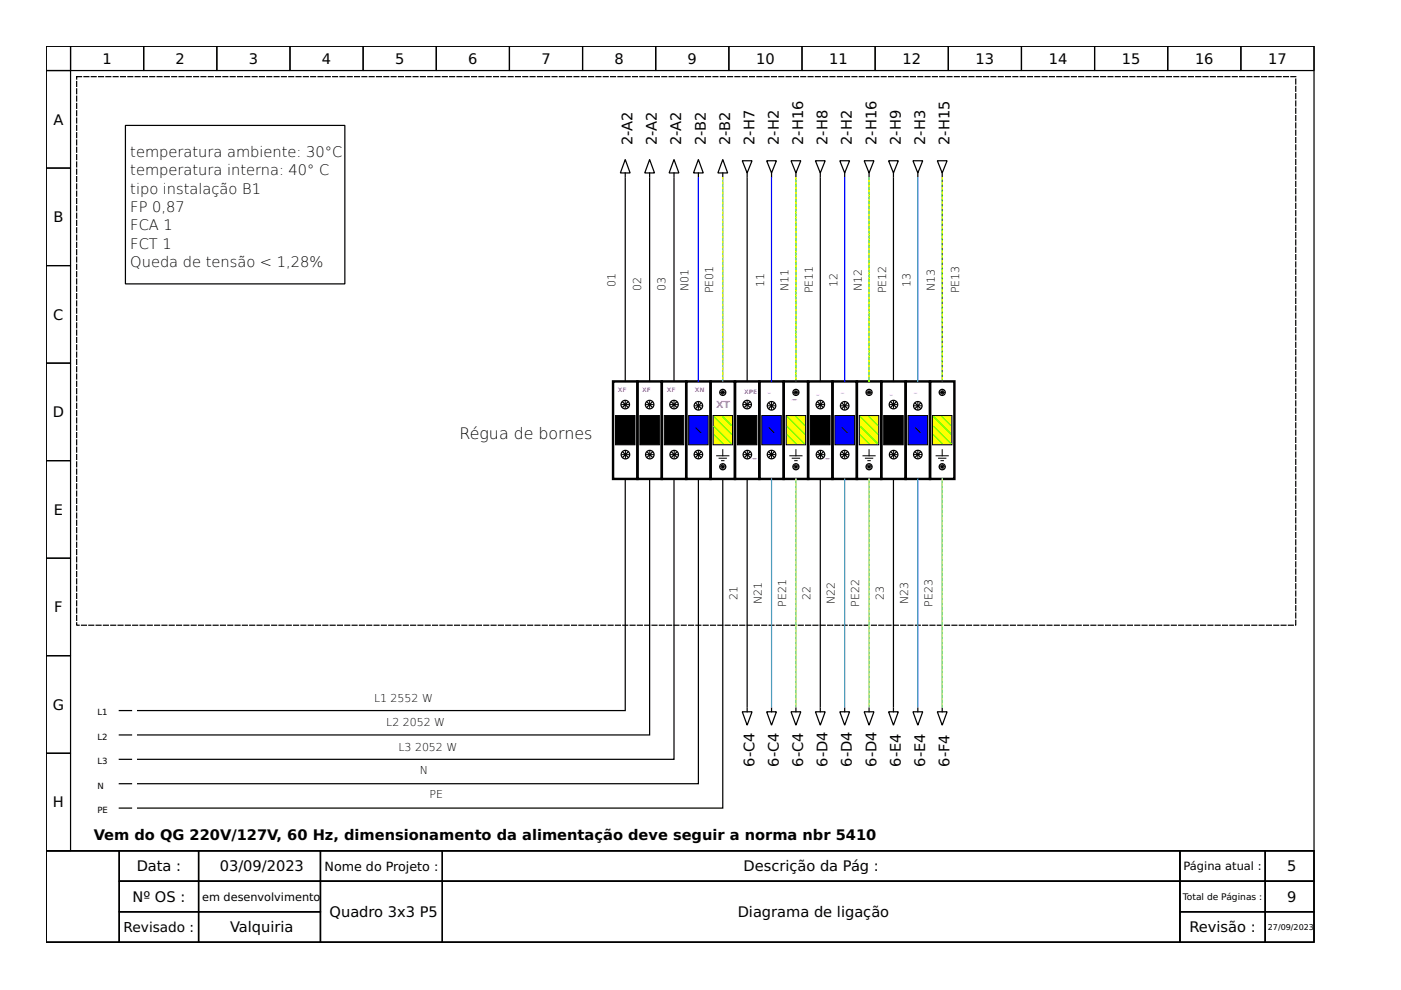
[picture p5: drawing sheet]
<svg xmlns="http://www.w3.org/2000/svg" width="297mm" height="210mm" viewBox="0 0 297 210" stroke-linecap="round" stroke-linejoin="round" font-family="sans-serif">
<g fill="none" stroke="#000" stroke-width=".26">
<path d="M9.8 9.8h268.8v170.6h-268.8zM9.8 9.8h5.2v5.2h-5.2zM9.8 15h5.2v20.6h-5.2zM15 9.8h15.5v5.2h-15.5zM30.5 9.8h15.5v5.2h-15.5zM46 9.8h15.5v5.2h-15.5zM61.5 9.8h15.5v5.2h-15.5zM77 9.8h15.5v5.2h-15.5zM92.5 9.8h15.5v5.2h-15.5zM108 9.8h15.5v5.2h-15.5zM123.5 9.8h15.5v5.2h-15.5zM139 9.8h15.5v5.2h-15.5z"/>
<path d="M154.5 9.8h15.5v5.2h-15.5zM170 9.8h15.6v5.2h-15.6zM185.6 9.8h15.5v5.2h-15.5zM201.1 9.8h15.5v5.2h-15.5zM216.6 9.8h15.5v5.2h-15.5zM232.1 9.8h15.5v5.2h-15.5zM247.6 9.8h15.5v5.2h-15.5zM263.1 9.8h15.5v5.2h-15.5zM9.8 35.6h5.2v20.7h-5.2zM26.6 26.6h46.5v33.6h-46.5zM193.6 34.1h2l-1 2.6zM194.6 36.7v.7"/>
<path d="M9.8 56.3h5.2v20.7h-5.2zM86 57.6h.1M9.8 77h5.2v20.7h-5.2zM9.8 97.7h5.2v20.6h-5.2zM194.1 85.5l1 1.1M194.1 95.9l1 1M195.1 95.9l-1 1M195.1 85.5l-1 1.1M9.8 118.3h5.2v20.7h-5.2zM9.8 139h5.2v20.7h-5.2zM9.8 159.7h5.2v20.7h-5.2zM25.3 150.7h2.6"/>
<path d="M25.3 155.8h2.6M25.3 171.3h2.6M25.3 161h2.6M25.3 166.2h2.6M9.8 180.4h268.8v19.4h-268.8zM9.8 180.4h15.5v19.4h-15.5zM25.3 180.4h16.8v6.4h-16.8zM25.3 186.8h16.8v6.5h-16.8zM25.3 193.3h16.8v6.5h-16.8zM42.1 180.4h25.8v6.4h-25.8zM42.1 186.8h25.8v6.5h-25.8zM42.1 193.3h25.8v6.5h-25.8z"/>
<path d="M67.9 180.4h25.9v6.4h-25.9zM67.9 186.8h25.9v13h-25.9zM93.8 180.4h156.4v6.4h-156.4zM93.8 186.8h156.4v13h-156.4zM250.2 180.4h18.1v6.4h-18.1zM250.2 186.8h18.1v6.5h-18.1zM250.2 193.3h18.1v6.5h-18.1zM268.3 180.4h10.3v6.4h-10.3zM268.3 186.8h10.3v6.5h-10.3zM268.3 193.3h10.3v6.5h-10.3z"/>
<circle cx="194.6" cy="96.4" r=".9"/>
<circle cx="194.6" cy="86" r=".9"/>
</g>
<path d="M16.3 16.3h258.4v116.3h-258.4z" fill="none" stroke="#000" stroke-width=".26" stroke-dasharray="1 .5"/>
<path d="M192 80.9h5.2v20.6h-5.2z" fill="none" stroke="#000" stroke-width=".52"/>
<path d="M192.5 88.1h4.2v6.2h-4.2z" fill-rule="evenodd" fill="#00f" stroke="#000" stroke-width=".21"/>
<path d="M131.8 85.8h1.5M131.8 96.4h1.6M132.6 85v1.6M132.6 95.6v1.6M193.8 86h1.6M193.8 96.4h1.6M194.1 90.7l1 1M194.6 85.3v1.5M194.6 95.6v1.6" fill="none" stroke="#000" stroke-width=".21"/>
<g fill="none" stroke="#000" stroke-width=".26">
<path d="M132 85.3l1.1 1M132.1 95.9l1 1M133.1 85.3l-1.1 1M133.1 95.9l-1 1M193.6 150.9h2l-1 2.9zM194.6 150.1v.8"/>
<circle cx="132.6" cy="85.8" r=".9"/>
<circle cx="132.6" cy="96.4" r=".9"/>
<circle cx="199.8" cy="99" r=".65"/>
</g>
<path d="M130 80.9h5.1v20.6h-5.1z" fill="none" stroke="#000" stroke-width=".52"/>
<path d="M130.5 88.1h4.1v6.2h-4.1z" fill-rule="evenodd" fill="#000" stroke="#000" stroke-width=".21"/>
<path d="M197.7 88.1h4.1v6.2h-4.1z" fill-rule="evenodd" fill="#ff0" stroke="#000" stroke-width=".21"/>
<g fill="none" stroke="#000" stroke-width=".26">
<path d="M137.7 33.8l1.1 2.9h-2.1zM137.7 36.7v.7M148.1 33.8l1 2.9h-2.1zM148.1 36.7v.7M137.2 85.3l1.1 1M137.3 95.9l1 1M138.3 85.3l-1.1 1M138.3 95.9l-1 1M147.6 85.5l1 1.1M147.6 95.9l1 1M148.6 95.9l-1 1M148.6 85.5l-1 1.1"/>
<path d="M157.9 85.3l1 1M157.9 95.9l1.1 1M158.9 85.3l-1 1M159 95.9l-1.1 1M173.4 85.3l1 1M173.4 95.9l1.1 1M174.4 85.3l-1 1M174.5 95.9l-1.1 1M188.9 85.3l1 1M189 95.9l1 1M189.9 85.3l-1 1M190 95.9l-1 1"/>
<path d="M199.5 98.7l.5 .5M199.5 82.9l.5 .6M200 98.7l-.5 .5M200 82.9l-.5 .6M198.7 150.9h2.1l-1 2.9zM199.8 150.1v.8"/>
<circle cx="137.7" cy="85.8" r=".9"/>
<circle cx="137.8" cy="96.4" r=".9"/>
<circle cx="148.1" cy="96.4" r=".9"/>
<circle cx="148.1" cy="86" r=".9"/>
<circle cx="158.4" cy="85.8" r=".9"/>
<circle cx="158.5" cy="96.4" r=".9"/>
<circle cx="173.9" cy="85.8" r=".9"/>
<circle cx="174" cy="96.4" r=".9"/>
<circle cx="189.4" cy="85.8" r=".9"/>
<circle cx="189.5" cy="96.4" r=".9"/>
<circle cx="199.8" cy="83.2" r=".65"/>
</g>
<path d="M135.1 80.9h5.2v20.6h-5.2zM145.5 80.9h5.2v20.6h-5.2zM155.8 80.9h5.2v20.6h-5.2zM171.3 80.9h5.2v20.6h-5.2zM186.8 80.9h5.2v20.6h-5.2zM197.2 80.9h5.2v20.6h-5.2z" fill="none" stroke="#000" stroke-width=".52"/>
<g fill="none" stroke="#000" stroke-width=".21">
<path d="M137 85.8h1.5M137 96.4h1.5M137.7 85v1.6M137.8 95.6v1.6M157.6 85.8h1.6M157.7 96.4h1.5M158.4 85v1.6M158.5 95.6v1.6M173.1 85.8h1.6M173.2 96.4h1.5M173.9 85v1.6M174 95.6v1.6"/>
<path d="M188.7 85.8h1.5M188.7 96.4h1.5M189.4 85v1.6M189.5 95.6v1.6M198.5 96.6h2.6M199 97.2h1.5M199.2 99h1.1M199.2 83.2h1.1M199.5 97.7h.5M199.8 82.7v1M199.8 95.3v1.3M199.8 98.4v1.1"/>
</g>
<path d="M198 88.4l3.6 3.6M198 90.4l3.6 3.7M198 92.2l1.8 1.9M199.8 88.4l1.8 1.8" fill="none" stroke="#0f0" stroke-width=".26"/>
<g fill="#000" stroke="#000" stroke-width=".21">
<path d="M135.7 88.1h4.1v6.2h-4.1z" fill-rule="evenodd"/>
<path d="M156.3 88.1h4.2v6.2h-4.2z" fill-rule="evenodd"/>
<path d="M171.9 88.1h4.1v6.2h-4.1z" fill-rule="evenodd"/>
<path d="M187.4 88.1h4.1v6.2h-4.1z" fill-rule="evenodd"/>
</g>
<path d="M146 88.1h4.1v6.2h-4.1z" fill-rule="evenodd" fill="#00f" stroke="#000" stroke-width=".21"/>
<path d="M147.3 86h1.5M147.3 96.4h1.5M147.6 90.7l1 1M148.1 85.3v1.5M148.1 95.6v1.6" fill="none" stroke="#000" stroke-width=".21"/>
<g fill="none" stroke="#000" stroke-width=".26">
<path d="M198.7 34.1h2.1l-1 2.6zM199.8 36.7v.7M163.1 85.5l1 1.1M163.1 95.9l1 1M164.1 95.9l-1 1M164.1 85.5l-1 1.1M188.4 150.9h2.1l-1.1 2.9zM189.4 150.1v.8"/>
<circle cx="163.6" cy="96.4" r=".9"/>
<circle cx="163.6" cy="86" r=".9"/>
</g>
<path d="M161 80.9h5.2v20.6h-5.2z" fill="none" stroke="#000" stroke-width=".52"/>
<path d="M161.5 88.1h4.1v6.2h-4.1z" fill-rule="evenodd" fill="#00f" stroke="#000" stroke-width=".21"/>
<path d="M162.8 86h1.6M162.8 96.4h1.6M163.1 90.7l1 1M163.6 85.3v1.5M163.6 95.6v1.6" fill="none" stroke="#000" stroke-width=".21"/>
<g fill="none" stroke="#000" stroke-width=".26">
<path d="M162.5 34.1h2.1l-1 2.6zM163.6 36.7v.7M172.9 150.9h2.1l-1.1 2.9zM173.9 150.1v.8"/>
<circle cx="168.7" cy="99" r=".65"/>
</g>
<path d="M166.7 88.1h4.1v6.2h-4.1z" fill-rule="evenodd" fill="#ff0" stroke="#000" stroke-width=".21"/>
<g fill="none" stroke="#000" stroke-width=".26">
<path d="M168.5 98.7l.5 .5M168.5 82.9l.5 .6M169 98.7l-.5 .5M169 82.9l-.5 .6"/>
<circle cx="168.7" cy="83.2" r=".65"/>
<circle cx="184.3" cy="99" r=".65"/>
</g>
<path d="M166.2 80.9h5.1v20.6h-5.1z" fill="none" stroke="#000" stroke-width=".52"/>
<path d="M167.5 96.6h2.5M168 97.2h1.5M168.2 99h1.1M168.2 83.2h1.1M168.5 97.7h.5M168.7 82.7v1M168.7 95.3v1.3M168.7 98.4v1.1" fill="none" stroke="#000" stroke-width=".21"/>
<path d="M166.9 88.4l3.7 3.6M166.9 90.4l3.7 3.7M166.9 92.2l1.8 1.9M168.7 88.4l1.9 1.8" fill="none" stroke="#0f0" stroke-width=".26"/>
<path d="M182.2 88.1h4.1v6.2h-4.1z" fill-rule="evenodd" fill="#ff0" stroke="#000" stroke-width=".21"/>
<g fill="none" stroke="#000" stroke-width=".26">
<path d="M172.9 34.1h2.1l-1.1 2.6zM173.9 36.7v.7M188.4 34.1h2.1l-1.1 2.6zM189.4 36.7v.7M178.6 85.5l1 1.1M178.6 95.9l1 1M179.6 95.9l-1 1M179.6 85.5l-1 1.1M184 98.7l.5 .5M184 82.9l.5 .6M184.5 98.7l-.5 .5M184.5 82.9l-.5 .6"/>
<circle cx="179.1" cy="86" r=".9"/>
<circle cx="179.1" cy="96.4" r=".9"/>
<circle cx="184.3" cy="83.2" r=".65"/>
</g>
<path d="M176.5 80.9h5.2v20.6h-5.2zM181.7 80.9h5.1v20.6h-5.1z" fill="none" stroke="#000" stroke-width=".52"/>
<path d="M183 96.6h2.6M183.5 97.2h1.5M183.7 99h1.1M183.7 83.2h1.1M184 97.7h.5M184.3 82.7v1M184.3 95.3v1.3M184.3 98.4v1.1" fill="none" stroke="#000" stroke-width=".21"/>
<path d="M182.4 88.4l3.7 3.6M182.4 90.4l3.7 3.7M182.4 92.2l1.9 1.9M184.3 88.4l1.8 1.8" fill="none" stroke="#0f0" stroke-width=".26"/>
<path d="M177 88.1h4.2v6.2h-4.2z" fill-rule="evenodd" fill="#00f" stroke="#000" stroke-width=".21"/>
<path d="M142.1 85.8h1.6M142.2 96.4h1.5M142.9 85v1.6M142.9 95.6v1.6M178.3 86h1.6M178.3 96.4h1.6M178.6 90.7l1 1M179.1 85.3v1.5M179.1 95.6v1.6" fill="none" stroke="#000" stroke-width=".21"/>
<g fill="none" stroke="#000" stroke-width=".26">
<path d="M132.6 33.8l1 2.9h-2.1zM132.6 36.7v.7M142.9 33.8l1 2.9h-2zM142.9 36.7v.7M153.2 33.8l1.1 2.9h-2.1zM153.2 36.7v.7M157.4 34.1h2l-1 2.6zM158.4 36.7v.7M167.7 34.1h2.1l-1.1 2.6zM168.7 36.7v.7M178.1 34.1h2l-1 2.6zM179.1 36.7v.7"/>
<path d="M142.4 85.3l1 1M142.4 95.9l1.1 1M143.4 85.3l-1 1M143.5 95.9l-1.1 1M157.4 150.9h2l-1 2.9zM158.4 150.1v.8M167.7 150.9h2.1l-1.1 2.9zM168.7 150.1v.8M178.1 150.9h2l-1 2.9zM179.1 150.1v.8M183.2 150.9h2.1l-1 2.9zM184.3 150.1v.8"/>
<circle cx="142.9" cy="85.8" r=".9"/>
<circle cx="142.9" cy="96.4" r=".9"/>
<circle cx="153.2" cy="99" r=".65"/>
</g>
<path d="M140.3 80.9h5.2v20.6h-5.2z" fill="none" stroke="#000" stroke-width=".52"/>
<path d="M140.8 88.1h4.2v6.2h-4.2z" fill-rule="evenodd" fill="#000" stroke="#000" stroke-width=".21"/>
<path d="M151.2 88.1h4.1v6.2h-4.1z" fill-rule="evenodd" fill="#ff0" stroke="#000" stroke-width=".21"/>
<g fill="none" stroke="#000" stroke-width=".26">
<path d="M132.6 37.7v43.2M137.7 37.7v43.2M142.9 37.7v43.2M158.4 37.7v43.2M173.9 37.7v43.2M183.2 34.1h2.1l-1 2.6zM184.3 36.7v.7M189.4 37.7v43.2M153 98.7l.5 .5M153 82.9l.5 .6M153.5 98.7l-.5 .5M153.5 82.9l-.5 .6"/>
<path d="M132.6 101.5v49.2h-103.4M137.7 101.5v54.3h-108.5M142.9 101.5v59.5h-113.7M148.1 101.5v64.7h-118.9M153.2 101.5v69.8h-124M158.4 101.5v48.4M173.9 101.5v48.4M189.4 101.5v48.4M162.5 150.9h2.1l-1 2.9zM163.6 150.1v.8"/>
<circle cx="153.2" cy="83.2" r=".65"/>
</g>
<path d="M150.7 80.9h5.1v20.6h-5.1z" fill="none" stroke="#000" stroke-width=".52"/>
<path d="M151.9 96.6h2.6M152.5 97.2h1.5M152.7 99h1.1M152.7 83.2h1.1M153 97.7h.5M153.2 82.7v1M153.2 95.3v1.3M153.2 98.4v1.1" fill="none" stroke="#000" stroke-width=".21"/>
<path d="M151.4 88.4l3.7 3.6M151.4 90.4l3.7 3.7M151.4 92.2l1.8 1.9M153.2 88.4l1.9 1.8" fill="none" stroke="#0f0" stroke-width=".26"/>
<path d="M194.6 37.7v43.2" fill="none" stroke="#1c71d8" stroke-width=".26"/>
<path d="M163.6 101.5v48.4M179.1 101.5v48.4M194.6 101.5v48.4" fill="none" stroke="#3584e4" stroke-width=".26"/>
<path d="M168.7 37.7v43.2M184.3 37.7v43.2M199.8 37.7v43.2" fill="none" stroke="#0a0" stroke-width=".26"/>
<path d="M153.2 37.7v43.2M168.7 37.7v43.2M199.8 37.7v43.2M184.3 80.9v-43.2" fill="none" stroke="#ff0" stroke-width=".26" stroke-dasharray=".3 .8"/>
<path d="M148.1 37.7v43.2M163.6 37.7v43.2M179.1 37.7v43.2" fill="none" stroke="#00f" stroke-width=".26"/>
<path d="M168.7 101.5v48.4M184.3 101.5v48.4M199.8 101.5v48.4" fill="none" stroke="#33d17a" stroke-width=".26"/>
<path d="M168.7 101.5v48.4M184.3 101.5v48.4M199.8 101.5v48.4" fill="none" stroke="#f9f06b" stroke-width=".26" stroke-dasharray=".3 .8"/>
<path d="M153.2 37.7v43.2" fill="none" stroke="#2ec27e" stroke-width=".26"/>
<text font-size="3.4" x="97.4" y="93">Régua de bornes</text>
<g font-size="3.1">
<text x="21.7" y="13.5">1</text>
<text x="37.2" y="13.5">2</text>
<text x="52.7" y="13.5">3</text>
<text x="68.3" y="13.5">4</text>
<text x="83.8" y="13.5">5</text>
<text x="99.3" y="13.5">6</text>
<text x="114.8" y="13.5">7</text>
<text x="130.3" y="13.5">8</text>
<text x="145.8" y="13.5">9</text>
<text x="160.3" y="13.5">10</text>
<text x="175.8" y="13.5">11</text>
<text x="191.3" y="13.5">12</text>
<text x="206.8" y="13.5">13</text>
<text x="222.4" y="13.5">14</text>
<text x="237.9" y="13.5">15</text>
<text x="253.4" y="13.5">16</text>
<text x="268.9" y="13.5">17</text>
<text x="11.3" y="26.5">A</text>
<text x="27.6" y="33.3">temperatura ambiente: 30°C</text>
<text x="134.1" y="30.7" transform="rotate(-90 134.1 30.7)">2-A2</text>
<text x="139.3" y="30.7" transform="rotate(-90 139.3 30.7)">2-A2</text>
<text x="144.5" y="30.7" transform="rotate(-90 144.5 30.7)">2-A2</text>
<text x="149.6" y="30.7" transform="rotate(-90 149.6 30.7)">2-B2</text>
<text x="154.8" y="30.7" transform="rotate(-90 154.8 30.7)">2-B2</text>
<text x="160" y="30.7" transform="rotate(-90 160 30.7)">2-H7</text>
<text x="165.1" y="30.7" transform="rotate(-90 165.1 30.7)">2-H2</text>
<text x="170.3" y="30.7" transform="rotate(-90 170.3 30.7)">2-H16</text>
<text x="175.5" y="30.7" transform="rotate(-90 175.5 30.7)">2-H8</text>
<text x="180.6" y="30.7" transform="rotate(-90 180.6 30.7)">2-H2</text>
<text x="185.8" y="30.7" transform="rotate(-90 185.8 30.7)">2-H16</text>
<text x="191" y="30.7" transform="rotate(-90 191 30.7)">2-H9</text>
<text x="196.1" y="30.7" transform="rotate(-90 196.1 30.7)">2-H3</text>
<text x="201.3" y="30.7" transform="rotate(-90 201.3 30.7)">2-H15</text>
<text x="27.6" y="37.2">temperatura interna: 40° C</text>
<text x="27.6" y="41.1">tipo instalação B1</text>
<text x="11.3" y="47.1">B</text>
<text x="27.6" y="44.9">FP 0,87</text>
<text x="27.6" y="48.8">FCA 1</text>
<text x="27.6" y="52.7">FCT 1</text>
<text x="27.6" y="56.6">Queda de tensão &lt; 1,28%</text>
<text x="11.3" y="67.8">C</text>
<text x="11.2" y="88.5">D</text>
<text x="11.4" y="109.2">E</text>
<text x="11.5" y="129.8">F</text>
<text x="11.2" y="150.5">G</text>
<text x="160" y="162.5" transform="rotate(-90 160 162.5)">6-C4</text>
<text x="165.1" y="162.5" transform="rotate(-90 165.1 162.5)">6-C4</text>
<text x="170.3" y="162.5" transform="rotate(-90 170.3 162.5)">6-C4</text>
<text x="175.5" y="162.5" transform="rotate(-90 175.5 162.5)">6-D4</text>
<text x="180.6" y="162.5" transform="rotate(-90 180.6 162.5)">6-D4</text>
<text x="185.8" y="162.5" transform="rotate(-90 185.8 162.5)">6-D4</text>
<text x="191" y="162.5" transform="rotate(-90 191 162.5)">6-E4</text>
<text x="196.1" y="162.5" transform="rotate(-90 196.1 162.5)">6-E4</text>
<text x="201.3" y="162.5" transform="rotate(-90 201.3 162.5)">6-F4</text>
<text x="11.2" y="171.2">H</text>
<text x="19.9" y="178.1">Vem do QG 220V/127V, 60 Hz, dimensionamento da alimentação deve seguir a norma nbr 5410</text>
<text x="29" y="184.8">Data :</text>
<text x="46.6" y="184.8">03/09/2023</text>
<text x="157.6" y="184.8">Descrição da Pág :</text>
<text x="272.9" y="184.8">5</text>
<text x="28.1" y="191.2">Nº OS :</text>
<text x="272.9" y="191.2">9</text>
<text x="48.8" y="197.7">Valquiria</text>
<text x="69.9" y="194.5">Quadro 3x3 P5</text>
<text x="156.4" y="194.5">Diagrama de ligação</text>
<text x="252.2" y="197.7">Revisão :</text>
</g>
<text font-size="2.9" x="26.2" y="197.6">Revisado :</text>
<text font-size="2.7" x="68.8" y="184.6">Nome do Projeto :</text>
<g font-size="2.4">
<text x="250.9" y="184.5">Página atual :</text>
<text x="42.9" y="191">em desenvolvimento</text>
</g>
<g font-size="2.3">
<text x="130.5" y="60.8" transform="rotate(-90 130.5 60.8)">01</text>
<text x="135.9" y="61.7" transform="rotate(-90 135.9 61.7)">02</text>
<text x="141.1" y="61.7" transform="rotate(-90 141.1 61.7)">03</text>
<text x="146" y="61.6" transform="rotate(-90 146 61.6)">N01</text>
<text x="151.2" y="62.2" transform="rotate(-90 151.2 62.2)">PE01</text>
<text x="162" y="60.8" transform="rotate(-90 162 60.8)">11</text>
<text x="167.2" y="61.6" transform="rotate(-90 167.2 61.6)">N11</text>
<text x="172.4" y="62.2" transform="rotate(-90 172.4 62.2)">PE11</text>
<text x="177.5" y="60.8" transform="rotate(-90 177.5 60.8)">12</text>
<text x="182.7" y="61.6" transform="rotate(-90 182.7 61.6)">N12</text>
<text x="187.9" y="62.2" transform="rotate(-90 187.9 62.2)">PE12</text>
<text x="193" y="60.8" transform="rotate(-90 193 60.8)">13</text>
<text x="198.2" y="61.6" transform="rotate(-90 198.2 61.6)">N13</text>
<text x="203.4" y="62.2" transform="rotate(-90 203.4 62.2)">PE13</text>
<text x="156.3" y="127.2" transform="rotate(-90 156.3 127.2)">21</text>
<text x="161.5" y="128.1" transform="rotate(-90 161.5 128.1)">N21</text>
<text x="166.7" y="128.6" transform="rotate(-90 166.7 128.6)">PE21</text>
<text x="171.9" y="127.2" transform="rotate(-90 171.9 127.2)">22</text>
<text x="177" y="128.1" transform="rotate(-90 177 128.1)">N22</text>
<text x="182.2" y="128.6" transform="rotate(-90 182.2 128.6)">PE22</text>
<text x="187.4" y="127.2" transform="rotate(-90 187.4 127.2)">23</text>
<text x="192.5" y="128.1" transform="rotate(-90 192.5 128.1)">N23</text>
<text x="197.7" y="128.6" transform="rotate(-90 197.7 128.6)">PE23</text>
<text x="79.3" y="148.8">L1</text>
<text x="82.8" y="148.8">2552 W</text>
<text x="81.9" y="154">L2</text>
<text x="85.4" y="154">2052 W</text>
<text x="84.5" y="159.2">L3</text>
<text x="88" y="159.2">2052 W</text>
<text x="89" y="164.1">N</text>
<text x="91.1" y="169.3">PE</text>
</g>
<g font-size="2.1" fill="#f0f">
<text x="151.8" y="86.6">XT</text>
<text x="168" y="84.5">_</text>
<text x="159.4" y="96.9">_</text>
<text x="175" y="96.9">_</text>
</g>
<text font-size="1.9" x="250.8" y="190.8">Total de Páginas :</text>
<g font-size="1.8">
<text x="20.6" y="151.7">L1</text>
<text x="20.6" y="156.9">L2</text>
<text x="20.6" y="167.2">N</text>
<text x="20.6" y="162">L3</text>
<text x="20.6" y="172.4">PE</text>
</g>
<text font-size="1.7" x="268.8" y="197.2">27/09/2023</text>
<g font-size="1.3" fill="#f0f">
<text x="131" y="83.2">XF</text>
<text x="136.2" y="83.2">XF</text>
<text x="141.4" y="83.2">XF</text>
<text x="147.3" y="83.2">XN</text>
<text x="157.8" y="83.5">XPE</text>
<text x="162.8" y="83.2">_</text>
<text x="173.1" y="83.5">_</text>
<text x="178.3" y="83.2">_</text>
<text x="188.7" y="83.5">_</text>
<text x="193.8" y="83.2">_</text>
</g>
</svg>
